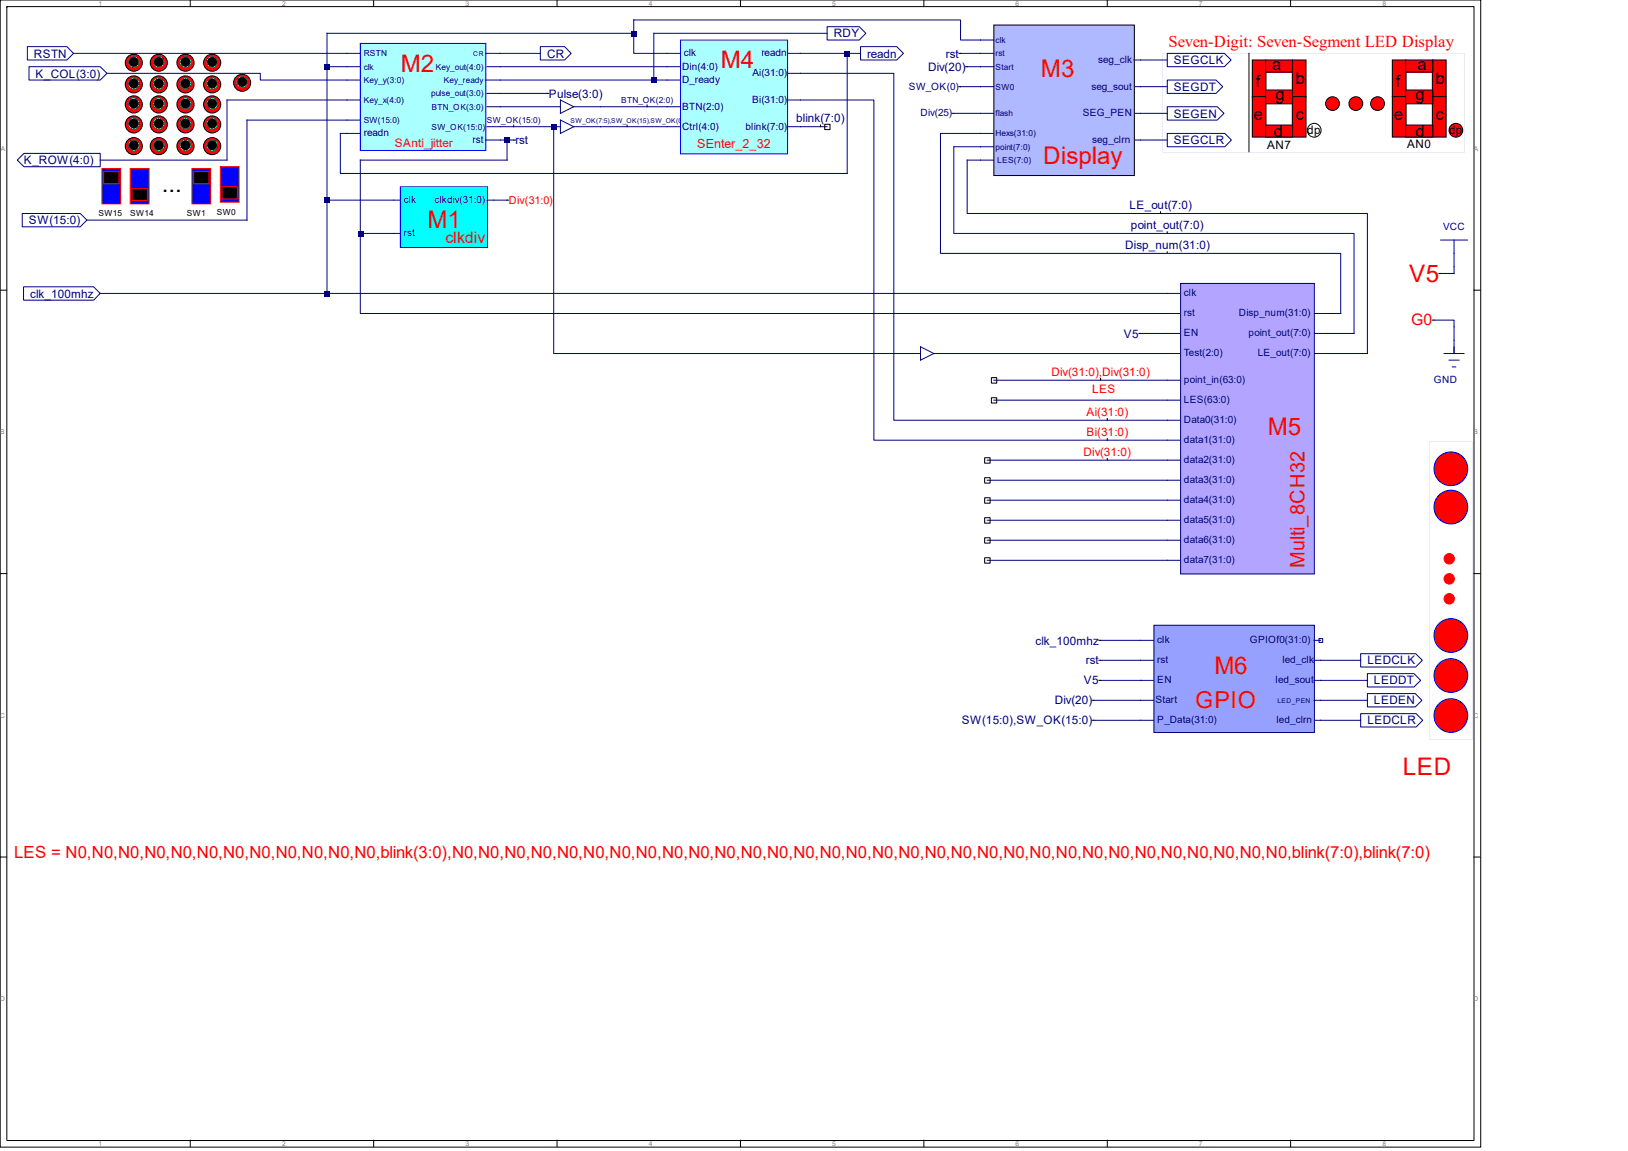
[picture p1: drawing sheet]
<svg xmlns="http://www.w3.org/2000/svg" width="297mm" height="210mm" viewBox="0 0 297 210" stroke-linecap="round" stroke-linejoin="round" font-family="sans-serif">
<g fill="none" stroke="#000" stroke-width=".18">
<path d="M0 0h270.2v209.3h-270.2zM0 0h.1M1.2 1.2h267.7v206.9h-267.7zM1.2 1.2h.1M34.7 0v1.2M68.2 0v1.2M101.6 0v1.2M135.1 0v1.2M168.6 0v1.2M202 0v1.2M235.5 0v1.2M0 52.9h1.2"/>
<path d="M261.3 58.4h.3M262.5 49.9h.4M268.9 52.9h1.2M0 104.6h1.2M268.9 104.6h1.2M0 156.4h1.2M268.9 156.4h1.2M34.7 208v1.2M68.2 208v1.2M101.6 208v1.2M135.1 208v1.2M168.6 208v1.2"/>
<path d="M202 208v1.2M235.5 208v1.2"/>
</g>
<path d="M261.6 58.4h3.7v6.1M262.9 43.8h4.8M265.3 43.8v6.1h-2.4M263.5 64.5h3.6M264.4 65.7h1.8M265 66.9h.6" fill="none" stroke="#000080" stroke-width=".18"/>
<circle cx="24.4" cy="11.4" r="1.55" fill="#f00"/>
<circle cx="24.4" cy="11.4" r="1.55" fill="none" stroke="#010101" stroke-width=".18"/>
<circle cx="24.4" cy="11.3" r=".94" fill="#000"/>
<circle cx="24.4" cy="11.3" r=".94" fill="none" stroke="#0f0" stroke-width=".18"/>
<circle cx="29" cy="11.4" r="1.56" fill="#f00"/>
<circle cx="29" cy="11.4" r="1.56" fill="none" stroke="#010101" stroke-width=".18"/>
<circle cx="29" cy="11.3" r=".95" fill="#000"/>
<circle cx="29" cy="11.3" r=".95" fill="none" stroke="#0f0" stroke-width=".18"/>
<circle cx="33.8" cy="11.4" r="1.56" fill="#f00"/>
<circle cx="33.8" cy="11.4" r="1.56" fill="none" stroke="#010101" stroke-width=".18"/>
<circle cx="33.8" cy="11.3" r=".95" fill="#000"/>
<circle cx="33.8" cy="11.3" r=".95" fill="none" stroke="#0f0" stroke-width=".18"/>
<circle cx="38.7" cy="11.4" r="1.56" fill="#f00"/>
<circle cx="38.7" cy="11.4" r="1.56" fill="none" stroke="#010101" stroke-width=".18"/>
<circle cx="38.7" cy="11.3" r=".95" fill="#000"/>
<circle cx="38.7" cy="11.3" r=".95" fill="none" stroke="#0f0" stroke-width=".18"/>
<circle cx="24.4" cy="15.4" r="1.55" fill="#f00"/>
<circle cx="24.4" cy="15.4" r="1.55" fill="none" stroke="#010101" stroke-width=".18"/>
<circle cx="24.4" cy="15.2" r=".94" fill="#000"/>
<circle cx="24.4" cy="15.2" r=".94" fill="none" stroke="#0f0" stroke-width=".18"/>
<circle cx="24.4" cy="19.1" r="1.56" fill="#f00"/>
<circle cx="24.4" cy="19.1" r="1.56" fill="none" stroke="#010101" stroke-width=".18"/>
<circle cx="24.4" cy="18.9" r=".95" fill="#000"/>
<circle cx="24.4" cy="18.9" r=".95" fill="none" stroke="#0f0" stroke-width=".18"/>
<circle cx="29" cy="15.4" r="1.56" fill="#f00"/>
<circle cx="29" cy="15.4" r="1.56" fill="none" stroke="#010101" stroke-width=".18"/>
<circle cx="29" cy="15.2" r=".95" fill="#000"/>
<circle cx="29" cy="15.2" r=".95" fill="none" stroke="#0f0" stroke-width=".18"/>
<circle cx="33.8" cy="15.4" r="1.56" fill="#f00"/>
<circle cx="33.8" cy="15.4" r="1.56" fill="none" stroke="#010101" stroke-width=".18"/>
<circle cx="33.8" cy="15.2" r=".95" fill="#000"/>
<circle cx="33.8" cy="15.2" r=".95" fill="none" stroke="#0f0" stroke-width=".18"/>
<circle cx="29" cy="19" r="1.57" fill="#f00"/>
<circle cx="29" cy="19" r="1.57" fill="none" stroke="#010101" stroke-width=".18"/>
<circle cx="33.8" cy="19" r="1.57" fill="#f00"/>
<circle cx="33.8" cy="19" r="1.57" fill="none" stroke="#010101" stroke-width=".18"/>
<g fill="#000">
<circle cx="29" cy="18.9" r=".95"/>
<circle cx="33.8" cy="18.9" r=".95"/>
</g>
<g fill="none" stroke="#0f0" stroke-width=".18">
<circle cx="29" cy="18.9" r=".95"/>
<circle cx="33.8" cy="18.9" r=".95"/>
</g>
<circle cx="38.7" cy="15.4" r="1.56" fill="#f00"/>
<circle cx="38.7" cy="15.4" r="1.56" fill="none" stroke="#010101" stroke-width=".18"/>
<circle cx="38.7" cy="15.2" r=".95" fill="#000"/>
<circle cx="38.7" cy="15.2" r=".95" fill="none" stroke="#0f0" stroke-width=".18"/>
<circle cx="38.7" cy="19" r="1.57" fill="#f00"/>
<circle cx="38.7" cy="19" r="1.57" fill="none" stroke="#010101" stroke-width=".18"/>
<circle cx="38.7" cy="18.9" r=".95" fill="#000"/>
<circle cx="38.7" cy="18.9" r=".95" fill="none" stroke="#0f0" stroke-width=".18"/>
<circle cx="24.4" cy="26.7" r="1.55" fill="#f00"/>
<circle cx="24.4" cy="26.7" r="1.55" fill="none" stroke="#010101" stroke-width=".18"/>
<circle cx="24.4" cy="26.5" r=".95" fill="#000"/>
<circle cx="24.4" cy="26.5" r=".95" fill="none" stroke="#0f0" stroke-width=".18"/>
<circle cx="29" cy="26.7" r="1.56" fill="#f00"/>
<circle cx="29" cy="26.7" r="1.56" fill="none" stroke="#010101" stroke-width=".18"/>
<circle cx="33.8" cy="26.7" r="1.56" fill="#f00"/>
<circle cx="33.8" cy="26.7" r="1.56" fill="none" stroke="#010101" stroke-width=".18"/>
<g fill="#000">
<circle cx="29" cy="26.5" r=".95"/>
<circle cx="33.8" cy="26.5" r=".95"/>
</g>
<g fill="none" stroke="#0f0" stroke-width=".18">
<circle cx="29" cy="26.5" r=".95"/>
<circle cx="33.8" cy="26.5" r=".95"/>
</g>
<circle cx="24.4" cy="22.7" r="1.55" fill="#f00"/>
<circle cx="24.4" cy="22.7" r="1.55" fill="none" stroke="#010101" stroke-width=".18"/>
<circle cx="24.4" cy="22.5" r=".95" fill="#000"/>
<circle cx="24.4" cy="22.5" r=".95" fill="none" stroke="#0f0" stroke-width=".18"/>
<circle cx="29" cy="22.7" r="1.56" fill="#f00"/>
<circle cx="29" cy="22.7" r="1.56" fill="none" stroke="#010101" stroke-width=".18"/>
<circle cx="29" cy="22.5" r=".95" fill="#000"/>
<circle cx="29" cy="22.5" r=".95" fill="none" stroke="#0f0" stroke-width=".18"/>
<circle cx="33.8" cy="22.7" r="1.56" fill="#f00"/>
<circle cx="33.8" cy="22.7" r="1.56" fill="none" stroke="#010101" stroke-width=".18"/>
<circle cx="33.8" cy="22.5" r=".95" fill="#000"/>
<circle cx="33.8" cy="22.5" r=".95" fill="none" stroke="#0f0" stroke-width=".18"/>
<circle cx="38.7" cy="22.7" r="1.56" fill="#f00"/>
<circle cx="38.7" cy="22.7" r="1.56" fill="none" stroke="#010101" stroke-width=".18"/>
<circle cx="38.7" cy="22.5" r=".95" fill="#000"/>
<circle cx="38.7" cy="22.5" r=".95" fill="none" stroke="#0f0" stroke-width=".18"/>
<circle cx="44.2" cy="15.1" r="1.55" fill="#f00"/>
<circle cx="44.2" cy="15.1" r="1.55" fill="none" stroke="#010101" stroke-width=".18"/>
<circle cx="44.2" cy="14.9" r=".95" fill="#000"/>
<circle cx="44.2" cy="14.9" r=".95" fill="none" stroke="#0f0" stroke-width=".18"/>
<path d="M146 9.7h11M154.6 9.7v21.9h-92.5v-7.3h1.2" fill="none" stroke="#000080" stroke-width=".18"/>
<path d="M154.1 9.3h1v1h-1z" fill="#000080"/>
<circle cx="38.7" cy="26.7" r="1.56" fill="#f00"/>
<circle cx="38.7" cy="26.7" r="1.56" fill="none" stroke="#010101" stroke-width=".18"/>
<circle cx="38.7" cy="26.5" r=".95" fill="#000"/>
<circle cx="38.7" cy="26.5" r=".95" fill="none" stroke="#0f0" stroke-width=".18"/>
<path d="M23.8 30.7h3.4v6.5h-3.4z" fill="#00f"/>
<path d="M23.8 30.7h3.4v6.5h-3.4zM24.1 34.4h2.8v2.2h-2.8z" fill="none" stroke="#f00" stroke-width=".18"/>
<path d="M24.1 34.4h2.8v2.2h-2.8z" fill="#000"/>
<path d="M35 30.7h3.4v6.5h-3.4z" fill="#00f"/>
<path d="M35 30.7h3.4v6.5h-3.4zM35.3 31.3h2.8v2.2h-2.8z" fill="none" stroke="#f00" stroke-width=".18"/>
<path d="M35.3 31.3h2.8v2.2h-2.8z" fill="#000"/>
<path d="M40.2 30.4h3.4v6.5h-3.4z" fill="#00f"/>
<path d="M40.2 30.4h3.4v6.5h-3.4zM40.5 34.1h2.8v2.2h-2.8z" fill="none" stroke="#f00" stroke-width=".18"/>
<path d="M40.5 34.1h2.8v2.2h-2.8z" fill="#000"/>
<path d="M13.4 9.7h49.9M19.5 13.4h28v1.2h15.8M63.3 18.2h-21.9v11h-23.1M91.3 14.6h30.4M91.3 19.5h11M109.6 19.5h12.1M150.9 4.9h5.9l1.2 1.2-1.2 1.2h-5.9zM150.9 6.1h-31.6v8.5M157 8.5h6.6l1.2 1.2-1.2 1.2h-6.6zM4.1 38.9h10.5l1.3 1.3-1.3 1.2h-10.5zM63.3 21.9h-18.2v18.3h-29.2M109.6 23.1h12.1" fill="none" stroke="#000080" stroke-width=".18"/>
<path d="M118.1 19.2v.3M114.4 22.8v.3" fill="none" stroke="#000" stroke-width=".18"/>
<path d="M118.8 14.1h1v1h-1z" fill="#000080"/>
<path d="M91.3 12.2h30.4M91.3 9.7h7.3M98.6 8.5h4.4l1.2 1.2-1.2 1.2h-4.4zM102.3 21.9l2.4 1.2-2.4 1.2zM104.7 23.1h4.9" fill="none" stroke="#000080" stroke-width=".18"/>
<path d="M18.6 30.7h3.4v6.5h-3.4z" fill="#00f"/>
<path d="M18.6 30.7h3.4v6.5h-3.4zM18.9 31.3h2.8v2.2h-2.8z" fill="none" stroke="#f00" stroke-width=".18"/>
<path d="M18.9 31.3h2.8v2.2h-2.8z" fill="#000"/>
<path d="M90.1 36.5h2.4" fill="none" stroke="#000080" stroke-width=".18"/>
<path d="M92.5 36.5h.3" fill="none" stroke="#000" stroke-width=".18"/>
<path d="M65.7 7.9h22.9v19.6h-22.9z" fill="#aff"/>
<path d="M65.7 7.9h22.9v19.6h-22.9z" fill="none" stroke="#00f" stroke-width=".18"/>
<g fill="none" stroke="#000080" stroke-width=".18">
<path d="M63.3 14.6h2.4M63.3 18.2h2.4M63.3 9.7h2.4M63.3 12.2h2.4M88.6 14.6h2.7M88.6 9.7h2.7M88.9 12.2h2.4M88.9 17h2.4M88.9 19.5h2.4M143.6 9.7h2.4M143.6 18.2h2.4M143.6 13.4h2.4"/>
<path d="M63.3 21.9h2.4M63.3 24.3h2.4M88.6 25.5h2.7M88.9 23.1h2.4M143.6 23.1h2.4"/>
</g>
<path d="M124.2 7.3h19.5v20.8h-19.5z" fill="#aff"/>
<path d="M124.2 7.3h19.5v20.8h-19.5z" fill="none" stroke="#00f" stroke-width=".18"/>
<path d="M91.3 17h8.5M102.3 18.2l2.4 1.3-2.4 1.2zM104.7 19.5h4.9M121.7 12.2h2.5M121.7 14.6h2.5M121.7 9.7h2.5M121.7 19.5h2.5M121.7 23.1h2.5" fill="none" stroke="#000080" stroke-width=".18"/>
<path d="M99.8 17h.3" fill="none" stroke="#000" stroke-width=".18"/>
<path d="M261.3 10.9h2.6v6.8h-2.6z" fill="#f00"/>
<path d="M261.3 10.9h2.6v6.8h-2.6z" fill="none" stroke="#010101" stroke-width=".18"/>
<path d="M254 10.9h2.6v6.8h-2.6z" fill="#f00"/>
<path d="M254 10.9h2.6v6.8h-2.6z" fill="none" stroke="#010101" stroke-width=".18"/>
<path d="M261.3 17.7h2.6v7.3h-2.6z" fill="#f00"/>
<path d="M261.3 17.7h2.6v7.3h-2.6z" fill="none" stroke="#010101" stroke-width=".18"/>
<path d="M254 17.7h2.6v7.3h-2.6z" fill="#f00"/>
<path d="M254 17.7h2.6v7.3h-2.6z" fill="none" stroke="#010101" stroke-width=".18"/>
<path d="M256.5 10.9h4.9v2.3h-4.9z" fill="#f00"/>
<path d="M256.5 10.9h4.9v2.3h-4.9z" fill="none" stroke="#010101" stroke-width=".18"/>
<circle cx="265.6" cy="23.8" r="1.26" fill="#f00"/>
<circle cx="265.6" cy="23.8" r="1.26" fill="none" stroke="#010101" stroke-width=".18"/>
<path d="M256.5 16.4h4.9v2.5h-4.9z" fill="#f00"/>
<path d="M256.5 16.4h4.9v2.5h-4.9z" fill="none" stroke="#010101" stroke-width=".18"/>
<path d="M208.1 10.9h4.9M208.1 15.8h4.9M208.1 20.7h4.9M208.1 25.5h4.9" fill="none" stroke="#000080" stroke-width=".18"/>
<circle cx="243.1" cy="18.9" r="1.25" fill="#f00"/>
<circle cx="243.1" cy="18.9" r="1.25" fill="none" stroke="#010101" stroke-width=".18"/>
<circle cx="247.4" cy="18.9" r="1.25" fill="#f00"/>
<circle cx="247.4" cy="18.9" r="1.25" fill="none" stroke="#010101" stroke-width=".18"/>
<circle cx="251.3" cy="18.9" r="1.25" fill="#f00"/>
<circle cx="251.3" cy="18.9" r="1.25" fill="none" stroke="#010101" stroke-width=".18"/>
<path d="M235.8 10.9h2.5v6.8h-2.5z" fill="#f00"/>
<path d="M235.8 10.9h2.5v6.8h-2.5z" fill="none" stroke="#010101" stroke-width=".18"/>
<path d="M228.5 10.9h2.5v6.8h-2.5z" fill="#f00"/>
<path d="M228.5 10.9h2.5v6.8h-2.5z" fill="none" stroke="#010101" stroke-width=".18"/>
<path d="M235.8 17.7h2.5v7.3h-2.5z" fill="#f00"/>
<path d="M235.8 17.7h2.5v7.3h-2.5z" fill="none" stroke="#010101" stroke-width=".18"/>
<path d="M228.5 17.7h2.5v7.3h-2.5z" fill="#f00"/>
<path d="M228.5 17.7h2.5v7.3h-2.5z" fill="none" stroke="#010101" stroke-width=".18"/>
<path d="M230.9 10.9h5v2.3h-5z" fill="#f00"/>
<path d="M230.9 10.9h5v2.3h-5z" fill="none" stroke="#010101" stroke-width=".18"/>
<path d="M230.9 16.4h5v2.5h-5z" fill="#f00"/>
<path d="M227.9 9.7v18M230.9 16.4h5v2.5h-5z" fill="none" stroke="#010101" stroke-width=".18"/>
<path d="M175.3 15.8h3.6M175.3 9.7h3.6M176.5 12.2h2.4M213 9.7h10.4l1.2 1.2-1.2 1.3h-10.4zM213 14.6h8.9l1.2 1.2-1.2 1.2h-8.9zM213 19.5h9.1l1.2 1.2-1.2 1.2h-9.1zM174 20.7h4.9M213 24.3h10.5l1.2 1.2-1.2 1.3h-10.5z" fill="none" stroke="#000080" stroke-width=".18"/>
<path d="M175 15.8h.3M175 9.7h.3M176.2 12.2h.3M173.7 20.7h.3" fill="none" stroke="#000" stroke-width=".18"/>
<path d="M73 34.1h15.9v11h-15.9z" fill="#0ff"/>
<path d="M73 34.1h15.9v11h-15.9z" fill="none" stroke="#00f" stroke-width=".18"/>
<path d="M206.9 15.8h1.2M71.8 36.5h1.2M88.9 36.5h1.2M178.9 29.2h2.4M178.9 26.8h2.4M178.9 24.3h2.4M206.9 20.7h1.2M206.9 25.5h1.2M71.8 42.6h1.2" fill="none" stroke="#000080" stroke-width=".18"/>
<path d="M181.3 4.6h25.7v27.4h-25.7z" fill="#aeb9ff"/>
<path d="M181.3 4.6h25.7v27.4h-25.7z" fill="none" stroke="#000" stroke-width=".18"/>
<path d="M59.7 12.2v24.3h12.1M115.6 6.1v-2.5h59.7v3.7h6M121.7 9.7h-6.1v-3.6h-55.9v6.1h3.6M178.9 15.8h2.4M178.9 9.7h2.4M178.9 12.2h2.4M206.9 10.9h1.2M59.7 36.5v17M178.9 20.7h2.4M18.3 53.5h194.7" fill="none" stroke="#000080" stroke-width=".18"/>
<g fill="#000080">
<path d="M59.2 11.7h1v1h-1z"/>
<path d="M59.2 36h1v1h-1z"/>
<path d="M59.2 53.1h1v1h-1z"/>
<path d="M115.2 5.6h1v1h-1z"/>
</g>
<path d="M91.3 25.5h1.2v3.7h-26.8v13.4h6.1M92.5 25.5h1.2M65.7 42.6v14.6h147.3" fill="none" stroke="#000080" stroke-width=".18"/>
<g fill="#000080">
<path d="M65.3 42.1h1v1h-1z"/>
<path d="M92.1 25.1h.9v1h-.9z"/>
</g>
<path d="M93.7 25.5h.3M93.7 22.8v.3" fill="none" stroke="#000" stroke-width=".18"/>
<path d="M91.3 23.1h11M101 23.1v41.4h67" fill="none" stroke="#000080" stroke-width=".18"/>
<path d="M100.6 22.7h1v.9h-1z" fill="#000080"/>
<path d="M256.5 22.8h4.9v2.2h-4.9z" fill="#f00"/>
<path d="M256.5 22.8h4.9v2.2h-4.9z" fill="none" stroke="#010101" stroke-width=".18"/>
<path d="M230.9 22.8h5v2.2h-5z" fill="#f00"/>
<path d="M230.9 22.8h5v2.2h-5zM207.8 60.8h.3" fill="none" stroke="#000" stroke-width=".18"/>
<circle cx="239.8" cy="23.8" r="1.26" fill="none" stroke="#010101" stroke-width=".18"/>
<g fill="none" stroke="#000080" stroke-width=".18">
<path d="M213 53.5h2.4M213 57.2h2.4M239.8 57.2h2.4M168 63.3l2.4 1.2-2.4 1.2zM170.4 64.5h45M208.1 60.8h7.3M213 69.4h2.4M213 73h2.4M213 76.7h2.4M239.8 60.8h2.4M239.8 64.5h2.4M213 80.3h2.4"/>
<path d="M213 83.9h2.4M213 87.6h2.4M213 91.2h2.4M213 94.9h2.4M213 98.6h2.4M213 102.2h2.4"/>
</g>
<path d="M215.4 51.7h24.4v53h-24.4z" fill="#b3a4ff"/>
<g fill="none" stroke="#000080" stroke-width=".18">
<path d="M146 13.4h17.1v63.3h49.9M146 18.2h13.4v62.1h53.6M146 23.1h4.9M178.9 26.8h-4.9v15.8h73.1v18.2h-4.9M178.9 29.2h-2.4v9.7h73v25.6h-7.3M178.9 24.3h-7.3v21.9h73v11h-2.4M215.4 51.7h24.4v53h-24.4zM181.3 69.4h31.7M181.3 73h31.7M180.1 83.9h32.9M180.1 94.9h32.9M180.1 87.6h32.9"/>
<path d="M180.1 91.2h32.9M180.1 98.6h32.9M180.1 102.2h32.9M210.5 116.8h-9.7M199.6 127.8h10.9M200.8 120.5h9.7M210.5 124.1h-9.7M210.5 131.4h-10.9M239.8 131.4h8.5M241 127.8h8.5M241 120.5h7.3M241 124.1h8.5"/>
</g>
<g fill="none" stroke="#000" stroke-width=".18">
<path d="M149.7 22.8v.3M150.5 22.7h.9v.9h-.9zM211.7 38.6v.3M213 42.3v.3M213 45.9v.3M180.9 68.9h1v1h-1zM180.9 72.6h1v.9h-1zM200.8 69v.4M202 76.3v.4M179.7 94.4h1v1h-1zM179.7 87.1h1v1h-1zM179.7 90.8h1v1h-1z"/>
<path d="M179.7 83.5h1v1h-1zM179.7 98.1h1v1h-1zM202 80v.3M202 83.7v.2M179.7 101.7h1v1h-1zM200.5 116.8h.3M199.3 127.8h.3M199.3 131.4h.3M200.5 124.1h.3M200.5 120.5h.3"/>
</g>
<path d="M210.5 114.1h29.3v19.5h-29.3z" fill="#95a0ff"/>
<path d="M210.5 114.1h29.3v19.5h-29.3zM239.8 116.8h1.2M240.7 116.5h.6v.7h-.6zM239.8 120.5h1.2M239.8 124.1h1.2M239.8 127.8h1.2M249.5 122.9h8.5l1.2 1.2-1.2 1.2h-8.5z" fill="none" stroke="#000080" stroke-width=".18"/>
<circle cx="264.7" cy="115.9" r="3.1" fill="#f00"/>
<circle cx="264.7" cy="115.9" r="3.1" fill="none" stroke="#00f" stroke-width=".18"/>
<circle cx="264.7" cy="123.2" r="3.1" fill="#f00"/>
<circle cx="264.7" cy="123.2" r="3.1" fill="none" stroke="#00f" stroke-width=".18"/>
<circle cx="264.7" cy="130.5" r="3.1" fill="#f00"/>
<circle cx="264.7" cy="130.5" r="3.1" fill="none" stroke="#00f" stroke-width=".18"/>
<circle cx="264.4" cy="109.2" r=".95" fill="#f00"/>
<circle cx="264.4" cy="109.2" r=".95" fill="none" stroke="#f00" stroke-width=".18"/>
<circle cx="264.4" cy="105.6" r=".95" fill="#f00"/>
<circle cx="264.4" cy="105.6" r=".95" fill="none" stroke="#f00" stroke-width=".18"/>
<circle cx="264.4" cy="101.9" r=".95" fill="#f00"/>
<circle cx="264.4" cy="101.9" r=".95" fill="none" stroke="#f00" stroke-width=".18"/>
<circle cx="264.7" cy="85.5" r="3.1" fill="#f00"/>
<circle cx="264.7" cy="85.5" r="3.1" fill="none" stroke="#00f" stroke-width=".18"/>
<circle cx="264.7" cy="92.5" r="3.1" fill="#f00"/>
<circle cx="264.7" cy="92.5" r="3.1" fill="none" stroke="#00f" stroke-width=".18"/>
<path d="M5 8.5h7.2l1.2 1.2-1.2 1.2h-7.2zM5.3 12.2h13l1.2 1.2-1.2 1.2h-13zM3.2 29.2l1.2-1.2h13.9v2.4h-13.9zM4.3 52.3h12.8l1.2 1.2-1.2 1.3h-12.8zM248.3 119.3h10l1.2 1.2-1.2 1.2h-10zM248.3 130.2h10.1l1.2 1.2-1.2 1.2h-10.1zM249.5 126.5h8.7l1.2 1.3-1.2 1.2h-8.7z" fill="none" stroke="#000080" stroke-width=".18"/>
<g font-size="4.4" fill="#f00">
<text x="73.1" y="13.1">M2</text>
<text x="131.5" y="12.5">M4</text>
<text x="189.9" y="14">M3</text>
<text x="190.3" y="30">Display</text>
<text x="78" y="41.7">M1</text>
<text x="257.1" y="51.4">V5</text>
<text x="231.3" y="79.4">M5</text>
<text x="221.6" y="122.9">M6</text>
<text x="255.9" y="141.5">LED</text>
</g>
<text font-size="4.4" fill="#010101" x="29.5" y="35">...</text>
<text font-size="4.3" fill="#f00" x="218.1" y="129.1">GPIO</text>
<text font-size="3.7" fill="#f00" x="238" y="103.7" transform="rotate(-90 238 103.7)">Multi_8CH32</text>
<g font-size="3" fill="#f00">
<text x="213.2" y="8.6">Seven-Digit: Seven-Segment LED Display</text>
<text x="2.6" y="156.4">LES = N0,N0,N0,N0,N0,N0,N0,N0,N0,N0,N0,N0,blink(3:0),N0,N0,N0,N0,N0,N0,N0,N0,N0,N0,N0,N0,N0,N0,N0,N0,N0,N0,N0,N0,N0,N0,N0,N0,N0,N0,N0,N0,N0,N0,N0,N0,blink(7:0),blink(7:0)</text>
</g>
<g font-size="3" fill="#010101">
<text x="229.1" y="15.9">f</text>
<text x="232.1" y="12.8">a</text>
<text x="236.4" y="15.3">b</text>
<text x="254.7" y="15.9">f</text>
<text x="258.6" y="12.8">a</text>
<text x="262" y="15.3">b</text>
<text x="232.7" y="18.3">g</text>
<text x="236.4" y="22">c</text>
<text x="258.3" y="18.3">g</text>
<text x="262" y="22">c</text>
<text x="232.4" y="25">d</text>
</g>
<g font-size="3">
<text x="228.8" y="22">e</text>
<text x="254.4" y="22">e</text>
<text x="258.3" y="25">d</text>
</g>
<g font-size="2.9" fill="#f00">
<text x="81.3" y="44.3">clkdiv</text>
<text x="257.5" y="59.3">G0</text>
</g>
<text font-size="2.3" fill="#f00" x="127.2" y="27.1">SEnter_2_32</text>
<g font-size="2.1" fill="#000080">
<text x="6.2" y="10.5">RSTN</text>
<text x="99.8" y="10.5">CR</text>
<text x="152.1" y="6.8">RDY</text>
<text x="158.2" y="10.5">readn</text>
<text x="172.6" y="10.5">rst</text>
<text x="214.2" y="11.7">SEGCLK</text>
<text x="6.5" y="14.1">K_COL(3:0)</text>
<text x="100.1" y="17.8">Pulse(3:0)</text>
<text x="169.3" y="12.9">Div(20)</text>
<text x="214.2" y="16.6">SEGDT</text>
<text x="145.3" y="22.3">blink(7:0)</text>
<text x="214.2" y="21.4">SEGEN</text>
<text x="4.4" y="30">K_ROW(4:0)</text>
<text x="94" y="26.3">rst</text>
<text x="214.2" y="26.3">SEGCLR</text>
<text x="5.3" y="40.9">SW(15:0)</text>
<text x="206.1" y="38.1">LE_out(7:0)</text>
<text x="206.4" y="41.8">point_out(7:0)</text>
<text x="205.3" y="45.4">Disp_num(31:0)</text>
<text x="5.5" y="54.3">clk_100mhz</text>
<text x="205.1" y="61.6">V5</text>
<text x="189" y="117.6">clk_100mhz</text>
<text x="197.8" y="124.9">V5</text>
<text x="198.1" y="121.2">rst</text>
<text x="249.5" y="121.2">LEDCLK</text>
<text x="250.7" y="124.9">LEDDT</text>
<text x="192.4" y="128.5">Div(20)</text>
<text x="250.7" y="128.5">LEDEN</text>
<text x="175.5" y="132.2">SW(15:0),SW_OK(15:0)</text>
<text x="249.5" y="132.2">LEDCLR</text>
</g>
<g font-size="2.1" fill="#f00">
<text x="72" y="26.8">SAnti_jitter</text>
<text x="191.8" y="68.5">Div(31:0),Div(31:0)</text>
<text x="199.3" y="71.6">LES</text>
<text x="198.2" y="75.8">Ai(31:0)</text>
<text x="197.7" y="83.1">Div(31:0)</text>
<text x="198.2" y="79.5">Bi(31:0)</text>
</g>
<g font-size="2.1" fill="#010101">
<text x="231.2" y="27.2">AN7</text>
<text x="238.5" y="24.5">dp</text>
<text x="256.8" y="26.9">AN0</text>
<text x="264.4" y="24.5">dp</text>
</g>
<text font-size="2" fill="#f00" x="92.8" y="37.2">Div(31:0)</text>
<g font-size="1.8" fill="#000080">
<text x="124.8" y="10.3">clk</text>
<text x="138.9" y="10.3">readn</text>
<text x="200.4" y="11.5">seg_clk</text>
<text x="124.5" y="12.7">Din(4:0)</text>
<text x="124.5" y="15.1">D_ready</text>
<text x="137.3" y="13.9">Ai(31:0)</text>
<text x="165.8" y="16.4">SW_OK(0)</text>
<text x="199.1" y="16.4">seg_sout</text>
<text x="124.5" y="23.6">Ctrl(4:0)</text>
<text x="124.5" y="20">BTN(2:0)</text>
<text x="136" y="23.6">blink(7:0)</text>
<text x="137.2" y="18.8">Bi(31:0)</text>
<text x="168" y="21.2">Div(25)</text>
<text x="197.5" y="21.2">SEG_PEN</text>
<text x="66.4" y="24.9">readn</text>
<text x="86.2" y="26.1">rst</text>
<text x="199.3" y="26.1">seg_clrn</text>
<text x="73.7" y="37">clk</text>
<text x="79.3" y="37">clkdiv(31:0)</text>
<text x="263.3" y="41.9">VCC</text>
<text x="73.7" y="43.1">rst</text>
<text x="216" y="54.1">clk</text>
<text x="216" y="57.7">rst</text>
<text x="226.1" y="57.7">Disp_num(31:0)</text>
<text x="216" y="65">Test(2:0)</text>
<text x="216" y="61.4">EN</text>
<text x="227.8" y="61.4">point_out(7:0)</text>
<text x="229.5" y="65">LE_out(7:0)</text>
<text x="216" y="69.9">point_in(63:0)</text>
<text x="261.6" y="69.9">GND</text>
<text x="216" y="73.5">LES(63:0)</text>
<text x="216" y="77.2">Data0(31:0)</text>
<text x="216" y="80.8">data1(31:0)</text>
<text x="216" y="84.5">data2(31:0)</text>
<text x="216" y="88.1">data3(31:0)</text>
<text x="216" y="91.8">data4(31:0)</text>
<text x="216" y="95.4">data5(31:0)</text>
<text x="216" y="99.1">data6(31:0)</text>
<text x="216" y="102.7">data7(31:0)</text>
<text x="211.2" y="117.3">clk</text>
<text x="228" y="117.3">GPIOf0(31:0)</text>
<text x="211.2" y="121">rst</text>
<text x="211.2" y="124.7">EN</text>
<text x="232.7" y="124.7">led_sout</text>
<text x="234" y="121">led_clk</text>
<text x="210.8" y="128.3">Start</text>
<text x="211.2" y="132">P_Data(31:0)</text>
<text x="232.9" y="132">led_clrn</text>
</g>
<g font-size="1.5" fill="#000080">
<text x="66.4" y="10.3">RSTN</text>
<text x="181.6" y="7.8">clk</text>
<text x="181.6" y="10.3">rst</text>
<text x="66.4" y="15.1">Key_y(3:0)</text>
<text x="66.4" y="12.7">clk</text>
<text x="78.7" y="17.6">pulse_out(3:0)</text>
<text x="79.5" y="12.7">Key_out(4:0)</text>
<text x="81" y="15.1">Key_ready</text>
<text x="181.6" y="16.4">SW0</text>
<text x="181.6" y="12.7">Start</text>
<text x="66.4" y="22.4">SW(15:0)</text>
<text x="66.4" y="18.8">Key_x(4:0)</text>
<text x="78.8" y="23.6">SW_OK(15:0)</text>
<text x="78.8" y="20">BTN_OK(3:0)</text>
<text x="88.9" y="22.4">SW_OK(15:0)</text>
<text x="113.3" y="18.8">BTN_OK(2:0)</text>
<text x="181.6" y="21.2">flash</text>
<text x="181.6" y="27.3">point(7:0)</text>
<text x="181.6" y="24.9">Hexs(31:0)</text>
<text x="181.9" y="29.7">LES(7:0)</text>
</g>
<g font-size="1.5" fill="#010101">
<text x="18" y="39.5">SW15</text>
<text x="23.8" y="39.5">SW14</text>
<text x="34.1" y="39.5">SW1</text>
<text x="39.6" y="39.2">SW0</text>
</g>
<g font-size="1.2" fill="#808080">
<text x="18" y="1.1">1</text>
<text x="51.5" y="1.1">2</text>
<text x="84.9" y="1.1">3</text>
<text x="118.4" y="1.1">4</text>
<text x="151.8" y="1.1">5</text>
<text x="185.3" y="1.1">6</text>
<text x="218.8" y="1.1">7</text>
<text x="252.2" y="1.1">8</text>
<text x=".1" y="27.5">A</text>
<text x="268.9" y="27.5">A</text>
<text x="0" y="79.2">B</text>
<text x="268.9" y="79.2">B</text>
<text x="0" y="131">C</text>
<text x="268.9" y="131">C</text>
<text x="0" y="182.7">D</text>
<text x="268.9" y="182.7">D</text>
<text x="18" y="209.1">1</text>
<text x="51.5" y="209.1">2</text>
<text x="84.9" y="209.1">3</text>
<text x="118.4" y="209.1">4</text>
<text x="151.8" y="209.1">5</text>
<text x="185.3" y="209.1">6</text>
<text x="218.8" y="209.1">7</text>
<text x="252.2" y="209.1">8</text>
</g>
<g font-size="1.2" fill="#000080">
<text x="86.4" y="10.2">CR</text>
<text x="104.1" y="22.5">SW_OK(7:5),SW_OK(15),SW_OK(0)</text>
<text x="233.1" y="128.2">LED_PEN</text>
</g>
</svg>
